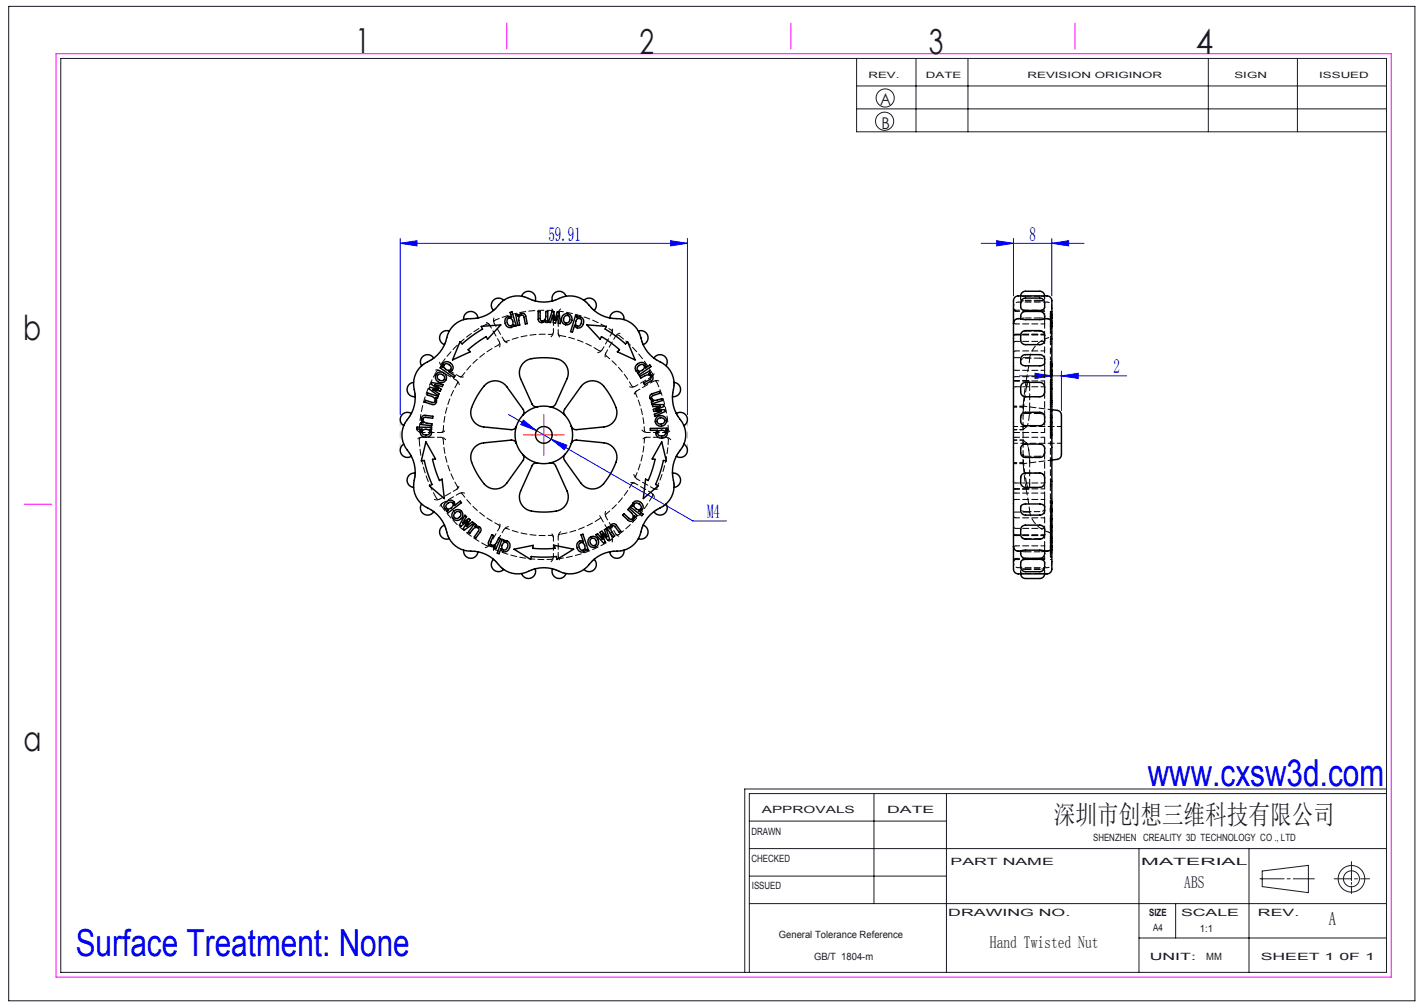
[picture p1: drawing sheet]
<svg xmlns="http://www.w3.org/2000/svg" width="297mm" height="210mm" viewBox="0 0 297 210" stroke-linecap="round" stroke-linejoin="round" font-family="sans-serif">
<g fill="none" stroke="#191924" stroke-width=".21">
<path d="M1.8 1.3h293.3v207.4h-293.3zM12.7 12.2h276.5v190.6h-276.5zM178.7 12.2v15.3h110.5M178.7 17.9h110.5M191.1 12.2v15.3M201.9 12.2v15.3M252 12.2v15.3M270.6 12.2v15.3M178.7 22.7h110.5M156.3 177h132.9M156.3 171.2h41.1M182.3 165.5v22.9"/>
<path d="M197.4 165.5v37.3M237.6 177v25.8M260.5 177v25.8M281.9 179.7v4M289.2 165.5h-132.9v37.3M289.2 164.5h-133.9v38.3M156.3 188.4h132.9M156.3 182.7h41.1M237.6 195.6h51.6M245.2 188.4v7.2M262.8 183.3h5M263.3 181.6l9.6-1.1v5.7l-9.6-1.3z"/>
<path d="M268.5 183.3h.6M269.7 183.3h4.4M278.3 183.3h3.6M281.9 184v.4M281.9 184.8v1.5M282.5 183.3h.6M283.8 183.3h1.9"/>
<circle cx="184.5" cy="25.3" r="1.89"/>
<circle cx="184.6" cy="20.4" r="1.89"/>
<circle cx="281.9" cy="183.3" r="1.67"/>
<circle cx="281.9" cy="183.3" r="2.77"/>
</g>
<path d="M11.7 11.2h278.5v192.6h-278.5zM105.7 4.8v5.4M165 4.8v5.4M224.2 4.8v5.4M5.1 105.1h5.7" fill="none" stroke="#f0f" stroke-width=".21"/>
<g fill="none" stroke="#00f" stroke-width=".21">
<path d="M83.5 50.7l3.5-.5v1.1zM83.5 49.7v36.8M83.5 50.7h59.9M139.9 50.2l3.5 .5-3.5 .6zM143.4 49.7v36.8M204.6 50.7h21.5M207.9 50.2l3.5 .5-3.5 .6zM211.4 49.7v12M219.4 50.7l3.5-.5v1.1zM219.4 49.7v12M212.6 78.4h22.4M215.9 77.8l3.5 .6-3.5 .5z"/>
<path d="M221.4 78.4l3.5-.6v1.1zM221.4 77.4v8.2M106.1 86.5l8.8 5.1M109.1 87.6l2.8 2.2-3.3-1.3zM114.9 91.6l3.3 1.3-.5 .9zM114.9 91.6l29.6 17h7"/>
</g>
<path d="M110.9 90.7h-1.7M113.4 88.2v-1.8M113.4 93.2v1.7M115.9 90.7h1.8" fill="none" stroke="#f00" stroke-width=".21" stroke-dasharray="30.5 1.3 1.3 1.3"/>
<path d="M110.9 90.7h5M113.4 88.2v5" fill="none" stroke="#f00" stroke-width=".21"/>
<path d="M83.5 93.9v-6.4M143.4 93.9v-6.4" fill="none" stroke="#c0c0c0" stroke-width=".21" stroke-dasharray="30.5 1.3 1.3 1.3" stroke-dashoffset="29.2"/>
<g fill="#00f">
<path d="M83.5 50.7l3.5-.5v1.1zM139.9 50.2l3.5 .5-3.5 .6z"/>
<path d="M109.1 87.6l-.5 .9 3.3 1.3zM114.9 91.6l2.8 2.2 .5-.9zM207.9 50.2l3.5 .5-3.5 .6zM219.4 50.7l3.5-.5v1.1zM215.9 77.8l3.5 .6-3.5 .5zM221.4 78.4l3.5-.6v1.1z"/>
</g>
<g fill="none" stroke="#000" stroke-width=".3">
<path d="M86.3 79.7a1.5 1.5 0 0 0-1.4 1.7 1.5 1.5 0 0 0 1.7 1.3M90.1 79.8l2.3 .4-.2 .4-1.5-.3 1.3 .9-.2 .4-1.5-.3 1.3 .8-.2 .4-1.9-1.4 .1-.3 1.8 .3-1.5-1zM90.5 74.7a1.5 1.5 0 0 0-2.1-.5 1.5 1.5 0 0 0-.5 2.1M91.4 78.1a.81 .81 0 0 1 1.1 .1 .81 .81 0 0 1 0 1.1 .81 .81 0 0 1-1-.1 .81 .81 0 0 1-.1-1.1zM92.4 75.8a1.16 1.16 0 0 1 1.7 0 1.16 1.16 0 0 1-.1 1.7h-.3l1.2 .9-.2 .3-2.9-2 .2-.3 .3 .2zM92.6 76.1a.87 .87 0 0 1 1.1 0 .87 .87 0 0 1 .3 .9 .87 .87 0 0 1-1 0 .87 .87 0 0 1-.4-.9zM93.7 69a1.5 1.5 0 0 0-1.9 .9 1.5 1.5 0 0 0 .9 2M94.5 68a5.5 5.5 0 0 1 4.5-1.6 7.6 7.6 0 0 0 5.4-3.3 5.3 5.3 0 0 1 6.6-.5 7.6 7.6 0 0 0 6.3-.6 5.3 5.3 0 0 1 6.1 2.3 7.6 7.6 0 0 0 6 2.2 5.3 5.3 0 0 1 4.5 4.7 7.6 7.6 0 0 0 4.4 4.6 5.3 5.3 0 0 1 2 6.3 7.6 7.6 0 0 0 2 6 5.3 5.3 0 0 1-.9 6.5 7.6 7.6 0 0 0-.8 6.2 5.3 5.3 0 0 1-3.7 5.5 7.6 7.6 0 0 0-3.4 5.3 5.3 5.3 0 0 1-5.7 3.4 7.6 7.6 0 0 0-5.4 3.2 5.3 5.3 0 0 1-6.5 .6 7.6 7.6 0 0 0-6.3 .6 5.3 5.3 0 0 1-6.2-2.3 7.6 7.6 0 0 0-5.9-2.2 5.3 5.3 0 0 1-4.5-4.8 7.6 7.6 0 0 0-4.4-4.5 5.3 5.3 0 0 1-2.1-6.3 7.6 7.6 0 0 0-1.9-6 5.3 5.3 0 0 1 .9-6.5 7.6 7.6 0 0 0 .8-6.2 5.3 5.3 0 0 1 3.6-5.5 7.6 7.6 0 0 0 3.5-5.3zM95.9 71.3l.5 .4 2-1.6 2.2-1.5-.2-.5 4-.4-2.7 3.1-.3-.6-1.9 1.3-1.9 1.4 .5 .5-3.7 1.7zM99.7 66.3a1.5 1.5 0 0 0-1.7-1.3 1.5 1.5 0 0 0-1.3 1.6M105.1 62.6a1.5 1.5 0 0 0-2.2 0 1.5 1.5 0 0 0 0 2.1M105.9 66.5a.64 .64 0 0 1 .7-.1 .64 .64 0 0 1 .4 .6v.5a.61 .61 0 0 1-.7 .5 .61 .61 0 0 1-.5-.7v-.6z"/>
<path d="M106.4 65.2l.4-.2 .9 2.9-.4 .2-.1-.3a.95 .95 0 0 1-1 .5 .95 .95 0 0 1-.8-.8 .95 .95 0 0 1 .1-1.2 .95 .95 0 0 1 1.2-.1zM107.6 65.6h.4v.4a.84 .84 0 0 1 .8-.7 .84 .84 0 0 1 .9 .6l.3 1.6-.4 .1-.3-1.5a.46 .46 0 0 0-.6-.4 .91 .91 0 0 0-.5 1.1l.2 1-.4 .1zM108.8 61.8a1.5 1.5 0 0 1 1.9-1 1.5 1.5 0 0 1 .9 2M112.2 65h.5v1.4a.46 .46 0 0 0 .4 .6 .91 .91 0 0 0 .7-1v-1h.4v2.2h-.4v-.4a.84 .84 0 0 1-.8 .5 .84 .84 0 0 1-.8-.7zM115.1 65h.4l.2 1.8 .5-1.7h.4l.3 2.4-.4-.1-.2-1.5-.4 1.5-.5-.1-.1-1.5-.5 1.5-.4-.1zM117.8 66a.73 .73 0 0 1 1 .1 .73 .73 0 0 1-.2 1.1 .73 .73 0 0 1-1-.2 .73 .73 0 0 1 .2-1zM118.1 61.8a1.5 1.5 0 0 0-2-1 1.5 1.5 0 0 0-.9 2M120 65.8l.4 .1-.1 .3a.95 .95 0 0 1 1.2 .1 .95 .95 0 0 1 .2 1.2 .95 .95 0 0 1-.8 .9 .95 .95 0 0 1-1.1-.6l-.4 1.5-.4-.1zM120.3 66.6a.61 .61 0 0 1 .8 0 .61 .61 0 0 1 .1 .8 .64 .64 0 0 1-.8 .6 .64 .64 0 0 1-.3-1zM121.8 62.6a1.5 1.5 0 0 1 2.1 0 1.5 1.5 0 0 1 0 2.1M122.4 67.7l4.1 .4-.3 .5 2.2 1.5 2.1 1.6 .4-.4 1.6 3.8-3.7-1.7 .4-.5-1.8-1.4-2-1.3-.2 .6zM127.2 66.3a1.5 1.5 0 0 1 1.6-1.3 1.5 1.5 0 0 1 1.3 1.6"/>
<path d="M132.7 76.1a1.07 1.07 0 0 1 1.1-.6 1.07 1.07 0 0 1 .9 .9v.3l.8-.6 .3 .4-2.5 1.7-.3-.3 .3-.2a.91 .91 0 0 1-.8-.6 .91 .91 0 0 1 .2-1zM133 76.4l.3-.2a.64 .64 0 0 1 1 0 .64 .64 0 0 1-.3 1l-.5 .2a.56 .56 0 0 1-.6-.3 .56 .56 0 0 1 .1-.7zM133.1 69a1.5 1.5 0 0 1 2 .9 1.5 1.5 0 0 1-1 2M133.5 78.5l1.9-1.1 .2 .3-.3 .2a.84 .84 0 0 1 .8 .6 .84 .84 0 0 1-.3 .9l-1.4 .8-.2-.3 1.3-.7a.46 .46 0 0 0 .3-.7 .91 .91 0 0 0-1.2-.2l-1 .5zM136.4 74.7a1.5 1.5 0 0 1 2.1-.5 1.5 1.5 0 0 1 .4 2.1M140.6 79.7a1.5 1.5 0 0 1 1.3 1.7 1.5 1.5 0 0 1-1.7 1.3M211.4 67.4v-4.3a1.12 1.12 0 0 1 1-1.4h6a1.26 1.26 0 0 1 1 1.7v4M211.4 67.4v46.5M212.9 66.4a1.13 1.13 0 0 0-1.5 1M212.9 61.7a1 1 0 0 1 1-1h3a1 1 0 0 1 1 1M213.2 74.3l.7-.3h3a1.26 1.26 0 0 1 1 .9 1.26 1.26 0 0 1-.5 1.3l-3.5 .1a.97 .97 0 0 1-1-1.3zM213.2 69.2l.7-.3h3a1.41 1.41 0 0 1 1 1.9v.1a.96 .96 0 0 1-1 1h-3a1.37 1.37 0 0 1-1-1.8l.1-.5z"/>
<path d="M213.2 65.2l.7-.3h3a1.11 1.11 0 0 1 .9 1.6l-.9 .1h-3.6a.58 .58 0 0 1-.4-.8zM213.2 62.5l.7-.3h3a1.4 1.4 0 0 1 1 1.9 .85 .85 0 0 1-1 .6h-3a1.14 1.14 0 0 1-1-1.5zM217.9 66.4a1.13 1.13 0 0 1 1.5 1M219.4 67.4v46.5M219.4 76.1v.2M219.4 78h.1M219.4 75.8h.1M219.4 77.3h.1M219.4 68h.1M219.4 66.3h.1M219.4 65.7h.1M219.4 66.4h.1"/>
<path d="M219.4 77.4h.1M219.4 76h.1M219.4 78.2h.1M219.4 67.3v.1M84.2 92.6a1.5 1.5 0 0 0-.5 2.1 1.5 1.5 0 0 0 2.1 .5M85.8 86.2a1.5 1.5 0 0 0-2.1 .5 1.5 1.5 0 0 0 .5 2.1M86.6 98.7a1.5 1.5 0 0 0-1.7 1.3 1.5 1.5 0 0 0 1.4 1.6M87 89.1h3v.4h-.3a.95 .95 0 0 1 .2 1.2 .95 .95 0 0 1-1.1 .5 .95 .95 0 0 1-1-.5 .95 .95 0 0 1 .2-1.2h-1zM88.2 86.7l.5-.1 1.6 .2-.1 .4-1.4-.2a.46 .46 0 0 0-.6 .4 .91 .91 0 0 0 .9 .9l1 .1-.1 .4-2.2-.3v-.4l.5 .1a.94 .94 0 0 1-.1-1.5zM88.3 89.7a.86 .86 0 0 1 1.4 .4 .87 .87 0 0 1-.9 .6 .87 .87 0 0 1-.8-.6zM88.8 92.1l2 3.6-.6 .1 .6 2.2 .9 2.2 .5-.3 .5 4.1-3.1-2.7 .5-.3-.9-2.4-.7-2.6-.6 .1zM89.2 82l2.2 .7-.2 .4-.4-.2a.84 .84 0 0 1 .2 1 .84 .84 0 0 1-.9 .5l-1.5-.5 .1-.4 1.4 .4a.46 .46 0 0 0 .6-.2 .91 .91 0 0 0-.6-1l-1-.4z"/>
<path d="M90.3 81.2v.1M107.7 88.9a6 6 0 0 0 0 3.6M107.7 92.5l.5 1.2 .8 1.1M107.7 92.5a1 1 0 0 0-1.1-.7l-5.7 .6a3.1 3.1 0 0 0-2.3 4.6 13.1 13.1 0 0 0 3 4.5 3.1 3.1 0 0 0 4.5-1.3l3-4.2a1 1 0 0 0-.1-1.2M109 86.6l-.8 1.1-.5 1.2M109 86.6a1 1 0 0 0 .1-1.2l-3.4-4.7a3.1 3.1 0 0 0-5.1 .3 13.1 13.1 0 0 0-2.4 4.9 3.1 3.1 0 0 0 3.4 3.2l5 .5a1 1 0 0 0 1.1-.7M109 94.8a6 6 0 0 0 3.1 1.7M112.1 84.8a6 6 0 0 0-3.1 1.8M114.7 84.8l-1.3-.1-1.3 .1M114.7 84.8a6 6 0 0 1 3.1 1.8M114.7 84.8a1 1 0 0 0 1.2-.5l2.4-5.3a3.1 3.1 0 0 0-2.9-4.3 13.1 13.1 0 0 0-5.4 .4 3.1 3.1 0 0 0-1.1 4.5l2.1 4.7a1 1 0 0 0 1.1 .5M114.7 96.5l-1.3 .2-1.3-.2"/>
<path d="M114.7 96.5a1 1 0 0 1 1.2 .6l1 2.3a12.5 12.5 0 0 1 1.6 4 3.1 3.1 0 0 1-3.1 3.3 12.7 12.7 0 0 1-5.5-.4 3 3 0 0 1-1.3-3.9l2.4-5.3a1 1 0 0 1 1.1-.6M117.8 86.6l.8 1.1 .6 1.2M117.8 86.6a1 1 0 0 1 0-1.2l1.4-2.1a12.5 12.5 0 0 1 2.7-3.4 3.1 3.1 0 0 1 4.4 1.1 12.7 12.7 0 0 1 2.4 5 3 3 0 0 1-2.7 3l-5.8 .6a1 1 0 0 1-1-.7M117.8 94.8a6 6 0 0 1-3.1 1.7M119.2 88.9a6 6 0 0 1 0 3.6M119.2 92.5l-.6 1.2-.8 1.1M119.2 92.5a1 1 0 0 1 1-.7l2.6 .2a12.5 12.5 0 0 1 4.2 .6 3.1 3.1 0 0 1 1.2 4.4 12.7 12.7 0 0 1-3.1 4.5 3 3 0 0 1-4-.8l-3.3-4.7a1 1 0 0 1 0-1.2M135.6 89.3h3.5v.4h-.3a.95 .95 0 0 1 .3 1.2 .95 .95 0 0 1-1.1 .5 .95 .95 0 0 1-1.1-.5 .95 .95 0 0 1 .3-1.2l-1.6 .1zM135.8 82.2l1.7-.6 .2 .4-1.4 .5a.46 .46 0 0 0-.4 .6 .91 .91 0 0 0 1.1 .4l1-.4 .2 .4-2.2 .7-.1-.4 .4-.1a.88 .88 0 0 1-.5-1.5zM136 84.4h2.4l.1 .4-1.6 .7 1.8-.1v.4l-2.1 1-.1-.4 1.4-.6h-1.5l-.1-.4 1.4-.6h-1.6zM137.2 87.4a.76 .76 0 0 1 1-.3 .76 .76 0 0 1 .3 1.1 .76 .76 0 0 1-1 .2 .76 .76 0 0 1-.3-1zM137.4 89.9a.77 .77 0 0 1 1-.2 .77 .77 0 0 1 .3 1 .92 .92 0 0 1-1.5-.4z"/>
<path d="M138 92.1l1 4-.6-.1-.7 2.6-1 2.4 .6 .3-3.1 2.7 .4-4.1 .6 .3 .8-2.2 .6-2.2-.6-.1zM140.2 98.7a1.5 1.5 0 0 1 1.7 1.3 1.5 1.5 0 0 1-1.3 1.6M141.1 86.2a1.5 1.5 0 0 1 2 .5 1.5 1.5 0 0 1-.5 2.1M142.6 92.6a1.5 1.5 0 0 1 .5 2.1 1.5 1.5 0 0 1-2 .5M213.1 93l.8-.4h3a1.37 1.37 0 0 1 1 1.8 1 1 0 0 1-1 1h-3a1.41 1.41 0 0 1-1-1.9zM213.1 80.1l.8-.4h3a1.44 1.44 0 0 1 1 1.8 1.04 1.04 0 0 1-1 1.2h-3a1.42 1.42 0 0 1-1-1.9zM213.2 86.3l.7-.3h3a1.41 1.41 0 0 1 1 1.9 .96 .96 0 0 1-1 .9h-3a1.37 1.37 0 0 1-1-1.8zM213.2 98.9l.7-.3h3a1.42 1.42 0 0 1 1 2 1 1 0 0 1-1 1h-3a1.44 1.44 0 0 1-1-1.7l.1-.6zM219.4 85.4l1.1 .2a1.31 1.31 0 0 1 .9 1.7v7.4a1 1 0 0 1-.9 1.1l-1.1 .1M219.4 87h.1M219.4 90.7h.1M219.4 84h.1"/>
<path d="M219.4 83.5h.1M87.9 105.1a1.5 1.5 0 0 0 .5 2.1 1.5 1.5 0 0 0 2.1-.5M92.7 109.5a1.5 1.5 0 0 0-.9 1.9 1.5 1.5 0 0 0 1.9 .9M92.8 104.9a1.08 1.08 0 0 1 1.1-.6 1.08 1.08 0 0 1 .9 .8v.3l1.2-.9 .2 .3-2.7 2.1-.3-.3 .3-.2a.91 .91 0 0 1-.9-.6 .91 .91 0 0 1 .2-.9zM93.2 105.2a.68 .68 0 0 1 .8-.5 .68 .68 0 0 1 .5 .7 .77 .77 0 0 1-.7 .7 .77 .77 0 0 1-.8-.6zM94.9 106.9a.7 .7 0 0 1 1.2 .1 .7 .7 0 0 1-.5 1 .66 .66 0 0 1-.9-.2 .66 .66 0 0 1 .2-.9zM96.7 114.7a1.5 1.5 0 0 0 1.3 1.7 1.5 1.5 0 0 0 1.7-1.3M97 107.4l.3 .3-.8 1.3 1.2-.9 .4 .3-.8 1.4 1.2-1 .3 .3-1.9 1.4-.3-.3 .9-1.5-1.4 1.1-.3-.3zM97.3 109.8h.1M99 109.2l.3 .2-.2 .4a.84 .84 0 0 1 .9 .1 .84 .84 0 0 1 .2 1l-1 1.3-.3-.2 .9-1.2a.46 .46 0 0 0-.1-.7 .91 .91 0 0 0-1.1 .3l-.6 .9-.4-.3zM102.6 111.5l.4 .2-.7 1.3a.46 .46 0 0 0 .2 .7 .91 .91 0 0 0 1.1-.6l.4-.9 .4 .1-1 2.1-.3-.2 .1-.3a.84 .84 0 0 1-1 0 .84 .84 0 0 1-.3-.9zM102.9 116.6a1.5 1.5 0 0 0 0 2.2 1.5 1.5 0 0 0 2.2 0"/>
<path d="M104.7 112.5l.4 .1-.1 .3a.95 .95 0 0 1 1.2 .1 .95 .95 0 0 1 .1 1.2 .95 .95 0 0 1-.8 .9 .95 .95 0 0 1-1.1-.6l-.3 1-.4-.1zM105 113.3a.61 .61 0 0 1 .8-.1 .61 .61 0 0 1 .1 .9 .64 .64 0 0 1-.9 .6 .64 .64 0 0 1-.3-1zM107.2 114.5l4-.8-.1 .6 2.3 .2 2.4-.2-.2-.6 4 .8-3.4 2.2-.1-.6-2.7 .1-2.6-.1-.1 .6zM111.6 118.6a1.5 1.5 0 0 1-.9 2 1.5 1.5 0 0 1-1.9-1M115.2 118.6a1.5 1.5 0 0 0 .9 2 1.5 1.5 0 0 0 2-1M120.9 113.3a.83 .83 0 0 1 1 .3 .83 .83 0 0 1-.1 1l-.1 .1a.9 .9 0 0 1-.9-.4 .9 .9 0 0 1 .1-1zM121.2 111.5l.4-.1 1.1 3.3-.4 .1-.1-.3a.95 .95 0 0 1-1 .7 .95 .95 0 0 1-.8-.9 .95 .95 0 0 1 .1-1.2 .95 .95 0 0 1 1.2-.1zM123.2 112.5a.76 .76 0 0 1 1.1 .2 .76 .76 0 0 1-.5 1.1 .93 .93 0 0 1-.6-1.3zM123.9 116.6a1.5 1.5 0 0 1 0 2.2 1.5 1.5 0 0 1-2.1 0M124.3 111.5l.3-.2 1 1.2-.4-1.5 .3-.2 1.1 1.1-.5-1.4 .3-.2 .8 2.2-.4 .2-1.2-1.3 .6 1.7-.3 .2zM125.7 112.5h-.1M126.5 110.1l.4-.2 .2 .4a.84 .84 0 0 1 .5-.9 .84 .84 0 0 1 1 .1l.9 1.3-.3 .3-.9-1.2a.46 .46 0 0 0-.7-.2 .91 .91 0 0 0 0 1.2l.6 .9-.3 .2z"/>
<path d="M130.1 114.7a1.5 1.5 0 0 1-1.3 1.7 1.5 1.5 0 0 1-1.6-1.3M131.2 106l1.7 1.5-.3 .3-.3-.3a.84 .84 0 0 1-.3 1 .84 .84 0 0 1-1 0l-1.1-1.1 .2-.3 1.1 1a.46 .46 0 0 0 .7 .1 .91 .91 0 0 0-.2-1.2l-.8-.7zM132.1 104.8a1.16 1.16 0 0 1 1.7 0 1.16 1.16 0 0 1-.2 1.7l-.3 .1 .8 .6-.2 .4-2.5-1.9 .3-.3 .2 .2zM132.3 105.1a.87 .87 0 0 1 1 0 .87 .87 0 0 1 .3 1 .87 .87 0 0 1-1 0 .87 .87 0 0 1-.3-1zM134.1 109.5a1.5 1.5 0 0 1 1 1.9 1.5 1.5 0 0 1-2 .9M138.9 105.1a1.5 1.5 0 0 1-.4 2.1 1.5 1.5 0 0 1-2.1-.5M211.4 113.9a1.12 1.12 0 0 0 1.5 1M211.4 113.9v4.4a1.12 1.12 0 0 0 1 1.4h6a1.26 1.26 0 0 0 1-1.7v-4.1M212.9 114.9v.5a1 1 0 0 0 1 1h3a1.16 1.16 0 0 0 1-1.5M212.9 114.9l1-.2h3l1 .2M212.9 119.7a1 1 0 0 0 1 .9h3a1 1 0 0 0 1-.9M213.1 105.3l.8-.2h3a.97 .97 0 0 1 1 1.3 1 1 0 0 1-1 1h-3a1.34 1.34 0 0 1-.8-2.1z"/>
<path d="M213.1 109.9l.8-.4h3a1.37 1.37 0 0 1 1 1.7v.2a1 1 0 0 1-1 1h-3a1.41 1.41 0 0 1-1-1.9zM213.1 116.9l.8-.3h3a1.14 1.14 0 0 1 1 1.6 1 1 0 0 1-1 1h-3a1.4 1.4 0 0 1-1-1.9zM219.4 113.9a1.12 1.12 0 0 1-1.5 1M219.4 106.1h.1M219.4 104.7h.1M219.4 108.1h.1M219.4 106.6h.1M219.4 110h.1M219.4 113.1h.1M219.4 114.7h.1M219.4 114.8h.1M219.4 113.8h.1"/>
<path d="M219.4 112.2h.1M219.4 109.6h.1M219.4 108.3h.1M219.4 104.9h.1M219.4 106.3h.1"/>
<circle cx="91.9" cy="78.7" r="1.16"/>
<circle cx="118.2" cy="66.5" r="1.16"/>
<circle cx="113.4" cy="90.7" r="1.75"/>
<circle cx="137.9" cy="87.8" r="1.16"/>
<circle cx="95.4" cy="107.4" r="1.16"/>
<circle cx="123.8" cy="113" r="1.16"/>
</g>
<g fill="none" stroke="#000" stroke-width=".21" stroke-dasharray="1.3 .6" stroke-dashoffset=".7">
<path d="M105.7 71.2a21 21 0 0 1 9.2-1.5M117 64.9a26 26 0 0 1 10.4 3.9M212.9 63.3a.82 .82 0 0 1 1-.7M216.9 62.6a.89 .89 0 0 1 1 .7M219.1 71.3v3.8M219.1 67.5v-1.5M219.4 69.5a1 1 0 0 1-.8 .9M212.9 87.1a.94 .94 0 0 1 1-.9M213.9 95.2a.96 .96 0 0 1-1-.9M214.1 80.7l.5-1.3M216.9 86.2a.96 .96 0 0 1 1 .9M217.9 94.3a.94 .94 0 0 1-1 .9"/>
<path d="M114.9 111.6a21 21 0 0 1-9.2-1.4M127.4 112.6a26 26 0 0 1-10.4 3.8M213.9 118.8a.89 .89 0 0 1-1-.7M217.9 118.1a.82 .82 0 0 1-1 .7M218.6 111a1 1 0 0 1 .8 .9M219.1 106.1v-1.5"/>
</g>
<g fill="none" stroke="#000" stroke-width=".21" stroke-dasharray="1.3 .6" stroke-dashoffset=".5">
<path d="M87.9 76.3l.8-.6M89.6 75.2l.9-.5M91.6 77.2h-1M91.7 75.5l.5 .9M91.7 77.3l3.5 2M92.3 76.5l3.5 2M92.7 71.9l.4-1M95.9 78.6h1M96.7 66.6l1-.1M98.7 66.4l1-.1M102.1 67.7l-.9-.5M102.1 67.8l2 3.5"/>
<path d="M102.9 64.7l.7-.6M103 66.3v1M103.1 67.4l2 3.5M104.2 72.4v-1M105.2 71.1l.8 .5M108.8 61.8l1 .2M110.7 62.4l.9 .4M114.9 70.2l.5-.8M115.2 62.8l1-.4M115.4 65.2v4M115.4 65.1l-.5-.9M116.4 65.4v4.1"/>
<path d="M116.4 69.6l.5 .9M116.9 64.4l-.5 .9M121.8 62.6l.8 .7M123.2 64.1l.7 .6M124.7 73.5l.8-.5M126.3 73.7v1M127.2 66.3l1 .1M127.6 69.5l-2 3.4M127.7 69.3v-1M128.4 70.1l-2 3.5M129.3 69.5l-.8 .5M133.1 69l.4 1"/>
<path d="M133.8 70.9l.3 1M135.9 78.6l-3.5 2M136 78.5l.5-.8M136.3 79.5l-3.5 2M136.4 74.7l.8 .5M137.4 79.4h-1M140.6 79.7l-.1 1M211.9 78.6h6M211.9 71.2h6M211.9 69.7h6M211.9 73.2h6M212.4 63h6"/>
<path d="M212.9 66.4l1-.1M213.9 61.8l-.9 .1-.1 .1M216.9 66.3l1 .1M217.9 75v-4.1M217.9 62l-.2-.1-.8-.1M217.9 77.2h-6M217.9 67.5h-6M217.9 64.7h-6M217.9 69.7h-6M217.9 64.9h-6M217.9 69.9h-6M217.9 79.4h-6"/>
<path d="M218.6 70.4a5.4 5.4 0 0 0-3.8 4.1M219.1 66.2v-1M84.2 88.8l.5-.9M85.3 87.1l.5-.9M85.8 95.2l-.5-.9M86.5 99.7l.1-1M86.6 82.7l-.1-1M86.9 89.7l.9 .5M87.8 91.2l-.9 .5M87.9 91.2h4M87.9 90.2h4M92.1 90.2l.8-.5"/>
<path d="M92.9 91.7l-.8-.5M95.8 80.2l-.5-.8M131.3 80.7h1M132.2 98.9l.5 .9M132.6 82.2a21 21 0 0 1 1.8 7.5M132.7 81.6l-.5 .9M133.9 89.7l.9 .5M134.4 91.7a21 21 0 0 1-1.8 7.5M134.8 91.2l-.9 .5M138.9 90.2h-4M138.9 91.2h-4M139 90.2l.9-.5"/>
<path d="M139.9 91.7l-.9-.5M140.2 98.7l.1 1M140.3 81.7l-.1 1M141.1 86.2l.5 .9M141.6 94.3l-.5 .9M142.6 92.6l-.4 .9M211.9 90.2h6M211.9 80.7h6M213.4 96.7l6-.8M214.1 89a8.5 8.5 0 0 0 .7-4M214.8 96.4l-.1-1.5a5.5 5.5 0 0 0-.6-2.5M217.9 91.2h-6"/>
<path d="M219.1 91.2v-1M219.1 88.2v-.9M219.4 85.4l-6-.7M86.3 101.6v-1M90.5 106.7l-.9-.5M90.6 104.2h1M91.7 104.1l3.5-2M92.2 105l-.5 .8M92.3 104.9l3.5-2M93.1 110.5l-.4-1M93.7 112.3l-.4-.9M95.3 102l.5-.8"/>
<path d="M96.9 102.8h-1M99.7 115.1l-1-.2M101.2 114.2l.9-.5M102.1 113.6l2-3.5M103 114.1v1M103.1 113.9l2-3.5M103.6 117.3l-.7-.7M104.2 110v-1M105.1 118.8l-.8-.7M106 109.8l-.8 .5M111.6 118.6l-.9 .3M114.9 117.1l.5-.8"/>
<path d="M115.4 116.1v-4M115.4 112l-.5-.9M116.2 118.9l-1-.3M116.4 116v-4.1M116.4 116.1l.5 .9M116.9 110.9l-.5 .9M118.1 119.6l-1-.3M123.9 116.6l-.7 .7M126.3 106.7v1M127.7 113v-1M128.2 114.9l-1 .2M128.4 111.3l-2-3.5"/>
<path d="M128.5 111.4l.8 .5M130.1 114.7l-.9 .2M132.3 100.7h-1M134.1 109.5l-.3 1M135.9 102.8l-3.5-2M136.3 101.9l-3.5-2M136.4 101.9h1M136.5 103.7l-.5-.8M137.2 106.2l-.8 .5M138.9 105.1l-.8 .6M140.5 100.6l.1 1M211.9 108h6"/>
<path d="M211.9 104.2h6M211.9 113.8h6M211.9 116.7h6M211.9 111.7h6M211.9 116.5h6M211.9 111.5h6M211.9 101.9h6M212.9 119.3l.2 .2 .8 .1M213.9 115.1l-1-.2M214.8 106.9a5.4 5.4 0 0 0 3.8 4M216.9 119.6l.8-.1 .2-.2M217.9 110.4v-4"/>
<path d="M217.9 114.9l-1 .2M217.9 102.8h-6M217.9 110.2h-6M217.9 111.6h-6M217.9 100.7h-6M218.4 118.4h-6M219.1 109.5v-.9M219.1 113.9v-.9M219.1 115.4v-1"/>
</g>
<g fill="none" stroke="#000" stroke-width=".21" stroke-dasharray="1.3 .6" stroke-dashoffset=".1">
<path d="M92.1 75.8a26 26 0 0 1 9.4-8.2M116.8 70a21 21 0 0 1 8.1 3.1M129.1 70a26 26 0 0 1 7 7.9M213.9 74.7h3M213.9 69h3M213.9 66.3h3M213.9 62.6h3M213.9 62.8h3M216.9 61.8h-3M213.9 86.2h3M213.9 98.7h3M216.9 95.2h-3"/>
<path d="M216.9 82.7h-3M219.1 96.1v4.9M101.5 113.8a26 26 0 0 1-9.4-8.2M136.1 103.5a26 26 0 0 1-7 7.9M213.9 119.6h3M216.9 106.7h-3M216.9 112.3h-3M216.9 115.1h-3M216.9 118.8h-3M216.9 118.6h-3"/>
</g>
<g fill="none" stroke="#000" stroke-width=".21" stroke-dasharray="1.3 .6" stroke-dashoffset=".4">
<path d="M91 77.5l.3-.3 .4 .1M92.3 76.5a.5 .5 0 0 1-.2-.7M95.2 79.3l.2 .3v.4M96.4 78.3l-.3 .2h-.3M96.4 78.3a21 21 0 0 1 7.5-6.3M101.5 67.6h.3l.3 .2M103.1 67.4a.5 .5 0 0 1 .2-.7M103.3 66.7a26 26 0 0 1 11.7-2M104.1 71.3l.1 .4-.3 .3M105.7 71.2h-.3l-.3-.3M115 64.7l.3 .2 .1 .3M115.4 69.2a.5 .5 0 0 1-.5 .5"/>
<path d="M116.4 65.4a.5 .5 0 0 1 .6-.5M116.8 70l-.3-.2-.1-.3M125.6 72.9l-.3 .3-.4-.1M126.5 74.2a21 21 0 0 1 5.2 6.2M126.5 74.2l-.2-.2 .1-.4M127.4 68.8l.3 .3-.1 .4M128.4 70.1a.5 .5 0 0 1 .7-.1M136.1 77.9v.4l-.2 .3M136.3 79.5a.5 .5 0 0 1 .7 .2M211.4 64.2l.2 .4 .3 .1M211.9 69.7l-.3 .2-.2 .3M211.9 64.9l-.3-.1-.2-.4"/>
<path d="M211.9 64.7l-.4-.2-.1-.3M211.9 69.7l-.4 .1-.1 .4M214.1 79l.7-4.2M217.9 76.5v-.7M217.9 76.5v.7M217.9 69.9v-2.3M217.9 67.4v-.7M219.1 77.5v-.8M87.4 91.7l.2-.4 .3-.1M87.9 90.2l-.3-.2-.2-.3M91.9 91.2l.4 .1 .1 .4M92.4 89.7l-.1 .4-.4 .1"/>
<path d="M132.4 80.6h-.4l-.3-.2M132.6 82.2v-.4l.2-.3M132.8 99.9l-.2-.3v-.4M134.4 91.7l.2-.4 .3-.1M134.9 90.2l-.3-.1-.2-.4M138.9 91.2l.4 .1 .1 .4M139.4 89.7l-.1 .3-.4 .2M211.4 92.4h10M213.4 94.8v-2.3M213.4 88.9v-2.3M213.4 89.6l.7-.6M214.1 92.4l-.7-.6"/>
<path d="M219.1 82v-.9M219.1 83.4v-.7M221.4 88.9h-10M91.7 104.1h-.4l-.3-.2M92.1 105.6a.5 .5 0 0 1 .2-.7M95.4 101.4v.4l-.2 .3M95.8 102.9l.3-.1 .3 .2M102.1 113.6l-.3 .2h-.3M103.3 114.6a.5 .5 0 0 1-.2-.7M103.9 109.4a21 21 0 0 1-7.5-6.4M103.9 109.4l.3 .3-.1 .4M105.1 110.4l.3-.2h.3"/>
<path d="M114.9 111.6a.5 .5 0 0 1 .5 .5M115 116.6a26 26 0 0 1-11.7-2M115.4 116.1l-.1 .4-.3 .1M116.4 111.9l.1-.3 .3-.2M117 116.4a.5 .5 0 0 1-.6-.4M126.4 107.8l-.1-.4 .2-.3M127.6 111.9l.1 .4-.3 .3M129.1 111.4a.5 .5 0 0 1-.7-.1M131.7 101l.3-.3 .4 .1M131.7 101a21 21 0 0 1-5.2 6.1M135.9 102.8l.2 .3v.4M137 101.7a.5 .5 0 0 1-.7 .2"/>
<path d="M211.4 111.1l.2 .4 .3 .1M211.4 117l.2-.4 .3-.2M211.4 107.6l.1 .2 .4 .2M211.4 117.2l.1-.4 .4-.1M211.4 111.2l.1 .3 .4 .2M211.9 116.6l-.3 .2-.2 .3M214.8 106.6l-.7-4.2M217.9 105.6v-.7M217.9 104.9v-.7M217.9 113.8v-2.4M217.9 114.6v-.7M219.1 113v-.8"/>
</g>
<path d="M137 79.7a26 26 0 0 1 2.4 10M139.4 91.7a26 26 0 0 1-2.4 10M213.4 96l.7 4.7M214.1 80.7l-.7 4.7" fill="none" stroke="#000" stroke-width=".21" stroke-dasharray="1.3 .6" stroke-dashoffset=".2"/>
<g fill="none" stroke="#000" stroke-width=".21" stroke-dasharray="1.3 .6" stroke-dashoffset=".3">
<path d="M211.4 73.5l.2-.2 .3-.1M211.4 71.6l.2-.3 .3-.1M211.9 67.5h-.3l-.2-.3M211.9 69.9l-.3-.1-.2-.3M219.1 68.6v2.7M92.4 89.7a21 21 0 0 1 3-9.7M213.4 88.9v.7M213.4 91.8v.7M214.8 80.5l-.2-1.1-.2 .3-.3 1M214.8 80.5v4.5M214.8 96.4v4.5M219.1 87.3v-.7"/>
<path d="M219.1 80.8v-.7M95.4 101.4a21 21 0 0 1-3-9.7M127.6 111.9l-2.3-3.9M211.4 114.2l.2-.3 .3-.1M211.4 111.9l.2-.3 .3-.1M211.9 110.2l-.3-.1-.2-.3M214.1 100.7l.4 1.3 .2-.3 .1-.8M219.1 101.3v2.7M219.1 112v-.7"/>
</g>
<path d="M214.8 74.6h-3.4M87.4 89.7a26 26 0 0 1 3.6-12.2M213.4 84.3l.7-5.3M217.9 99.6v-5.2M217.9 87v-5.3M91 103.9a26 26 0 0 1-3.6-12.2M211.4 106.8h3.4M214.1 102.4l-.7-5.3" fill="none" stroke="#000" stroke-width=".21" stroke-dasharray="1.3 .6" stroke-dashoffset="-.1"/>
<path d="M125.3 108a21 21 0 0 1-8.5 3.4" fill="none" stroke="#000" stroke-width=".21" stroke-dasharray="1.3 .6" stroke-dashoffset="-.2"/>
<g fill="none" stroke="#000" stroke-width=".21" stroke-dasharray="1.3 .6">
<path d="M211.4 78.7l.5-.1M211.9 69.7h.1M211.9 64.9h.1M211.9 79.4l-.5-.1M211.9 77.2l-.5-.1M212.4 66.4h.5M212.9 62v.2M212.9 62v-.3M212.9 62.2v.2M212.9 61.7h.1M214.6 79.4h-3.2M214.8 74.6v.2"/>
<path d="M214.8 74.5v.1M217.9 69.9v.1M217.9 77.5v-.3M217.9 75.8v-.1M217.9 67.6v-.1M217.9 67.4v.1M217.9 66.7v-.2M217.9 62v.2M217.9 61.7v.3M217.9 62.2v.2M217.9 66.4h.5M217.9 61.7h.1"/>
<path d="M219 79.8h.4M219 77.3h.4M219 68h.4M219 67.8h.4M219 68.4h.4M219 77.4h.4M219.1 79.8h.3M219.1 77.7h.3M219.1 78.1v-.5M219.1 78.1h.3M219.1 79.3h.3M219.1 78.3h.3"/>
<path d="M219.1 79.8v-.1M219.1 79.7h.3M219.1 79.1h.3M219.1 76.7h.3M219.1 76.7v-.3M219.1 76.6h.3M219.1 76.4h.3M219.1 76.3v-.5M219.1 75.7h.3M219.1 75.8h.3M219.1 75.8v-.4M219.1 77h.3"/>
<path d="M219.1 76.1h.3M219.1 78.4h.3M219.1 77.5h.3M219.1 77.2h.3M219.1 73.4h.3M219.1 75.1h.3M219.1 78.7h.3M219.1 71.7h.3M219.1 71.3h.3M219.1 72.9h.3M219.1 70.2h.3M219.1 67.7v.4"/>
<path d="M219.1 68.1h.3M219.1 68.6h.3M219.1 68.1v.5M219.1 70.8h.3M219.1 67.7h.3M219.1 68.3h.3M219.1 67.5h.3M219.1 67.7v-.2M219.1 67.3h.3M219.1 66.3h.3M219.1 67.9h.3M219.1 66.2h.3"/>
<path d="M219.1 66h.3M219.1 67h.3M219.1 65.2v-.2M219.1 65.2h.3M219.1 67.8h.3M219.1 65h.3M219.1 65.6h.3M219.1 66.8h.3M219.1 65.7h.3M219.1 66.1h.3M219.1 65.3h.3M219.1 67.6h.3"/>
<path d="M219.1 65h.1M219.1 66.4h.3M219.1 67.2h.3M219.1 65.8h.3M219.1 65.9h.3M219.1 67.4h.3M219.1 65.1h.3M219.1 65.4h.3M219.1 66.7h.3M219.1 69.2h.3M219.1 69.3h.3M219.1 68h.3"/>
<path d="M219.1 68.4h.3M219.1 77.3h.3M219.1 76.2h.3M219.1 76h.3M219.1 77.9h.3M219.1 76.5h.3M219.1 78.2h.3M219.1 78.5h.3M219.1 78.8h.3M219.1 79.9h.3M219.1 77.4h.3M219.1 79.2h.3"/>
<path d="M219.1 79.4h.3M219.4 78h-.4M219.4 75.8h-.4M219.4 66.3h-.4M219.4 65.7h-.4M219.4 65.8h-.3M219.4 66.4h-.4M219.4 75.6h-.3M219.4 76h-.4M219.4 78.2h-.4M219.4 77.6h-.4M219.4 75.4h-.4"/>
<path d="M219.4 66h-.4M219.4 65.3h-.4M219.4 65.4h-.4M211.4 90.2h.5M211.4 80.8l.5-.1M211.9 91.2h-.5M212.9 99.7l.1-.6M213.4 84.8v-.1M213.4 96.7v-.2M213.4 84.9v-.6M213.4 95.1v-.3M213.4 84.9v-.1"/>
<path d="M213.4 89.6h.1M213.4 84.3v.1M213.4 91.8h.1M213.4 97.1v-.6M213.4 96h.1M213.7 98.7h.2M213.9 82.7l-.6-.2M214.8 96v.4M216.9 98.7l.6 .2M217 82.7h-.1M217.9 81.7l-.2 .5M217.9 90.2v-.5"/>
<path d="M217.9 91.7v-.5M217.9 80.7v-3.2M219 91.2h.4M219 90.7h.4M219 84h.4M219 84.4h.4M219 83.5h.4M219 88.4h.4M219.1 89.5h.3M219.1 89.5v-.4M219.1 89.5h.1M219.1 89.1h.3"/>
<path d="M219.1 90.2v-.7M219.1 90.2h.3M219.1 88.5h.3M219.1 88.8v-.3M219.1 88.5v-.4M219.1 88.2h.3M219.1 88.1h.3M219.1 96.1h.3M219.1 96h.3M219.1 87.3h.3M219.1 90.7h.3M219.1 90.1h.3"/>
<path d="M219.1 88.3h.3M219.1 87.4h.3M219.1 87h.3M219.1 83.9v-.4M219.1 83.9h.3M219.1 84.4v-.5M219.1 86.8h.3M219.1 83.5h.3M219.1 95.7h.3M219.1 92.1h.3M219.1 91.2h.3M219.1 88.4h.3"/>
<path d="M219.1 82.3v-.3M219.1 82.3h.3M219.1 82.7v-.4M219.1 82.7h.3M219.1 82h.3M219.1 81.1h.3M219.1 81.1v-.3M219.1 81.2h.3M219.1 80.8h.3M219.1 80.1h.3M219.1 80.1v-.3M219.1 88.8h.3"/>
<path d="M219.1 80.2h.3M219.1 83.7h.3M219.1 84v-.1M219.1 95.8h.3M219.1 87.2h.3M219.1 81.3h.3M219.1 82.1h.3M219.1 80.3h.3M219.1 82.9h.3M219.1 83.1h.3M219.1 82.5h.3M219.1 81.6h.3"/>
<path d="M219.1 99.9h.3M219.1 80.6h.3M219.1 83h.3M219.1 89.3h.3M219.1 89.7h.3M219.1 89.8h.3M219.1 83.8h.3M219.1 84.2h.3M219.1 84.8v-.4M219.1 84.4h.3M219.1 84.7h.3M219.1 84.8h.3"/>
<path d="M219.1 85.4v-.6M219.1 85.4h.3M219.1 85.8v-.4M219.1 85.8h.3M219.1 86.6v-.2M219.1 86.4h.3M219.1 86.4v-.6M219.1 88.9h.3M219.1 88.9v-.1M219.1 88.1v-.2M219.1 87.9h.3M219.1 90.4v-.1"/>
<path d="M219.1 91.4h.3M219.1 90.4h.3M219.1 91.4v-.1M219.1 85.5h.3M219.1 87.1h.3M219.1 90.9h.3M219.1 90.3h.3M219.1 87.6h.3M219.1 86.7h.3M219.1 87.7h.3M219.4 88v-.1M219.4 87h-.4"/>
<path d="M219.4 86.7h-.3M219.4 86.6h-.4M219.4 87.1h-.4M125.1 107.6l.2 .4M211.4 102h3.2M211.4 104.3l.5-.1M211.4 102l.5-.1M211.9 111.6h.1M211.9 116.5v-.1M211.9 102.8l-.5-.1M211.9 100.7l-.5-.1M212.9 119.3v-.2"/>
<path d="M212.9 119.6v-.3M212.9 119.1v-.2M212.9 114.9h-.5M212.9 119.6v.1M212.9 111.5v-.1M214.6 102h.1M214.8 106.6v.2M214.8 100.9v.3M214.8 106.8v.1M217.9 119.7v-.1M217.9 103.9v-3.3M217.9 104.2v-.3"/>
<path d="M217.9 105.7v-.1M217.9 113.8h.1M217.9 113.9v-.1M217.9 114.9v-.3M217.9 119.3v-.2M217.9 119.3v.3M217.9 119.1v-.2M218.4 114.9h-.5M219 106.4h.4M219 106.1h.4M219 108.5h.4M219 108.1h.4"/>
<path d="M219 114h.4M219 115.1h.4M219 114.7h.4M219 114.8h.4M219 114.2h.4M219 113.8h.4M219 108.7h.4M219 108.3h.4M219 106.3h.4M219 106.6h.4M219.1 101.3h.3M219.1 101h.3"/>
<path d="M219.1 101v.3M219.1 100.2h.3M219.1 104h.3M219.1 106.4h.3M219.1 106.4v-.3M219.1 106.1h.3M219.1 105.9h.3M219.1 105h.3M219.1 104.7h.3M219.1 104.6v-.3M219.1 104.6h.3M219.1 106.6v-.2"/>
<path d="M219.1 106.6h.3M219.1 106.9v-.3M219.1 104.9h.3M219.1 104.8h.3M219.1 106.9h.3M219.1 108.2h.3M219.1 108.5v-.3M219.1 108h.3M219.1 106.3h.1M219.1 105.4h.3M219.1 107.9h.3M219.1 104.6v-.1"/>
<path d="M219.1 106.8h.3M219.1 109.5h.3M219.1 109.8v-.3M219.1 104.5h.3M219.1 108.7h.3M219.1 109.8h.3M219.1 109.1h.3M219.1 109h.3M219.1 107.7h.3M219.1 110.5v-.3M219.1 110.2h.3M219.1 110.2v-.4"/>
<path d="M219.1 110.5h.3M219.1 107.4h.3M219.1 108.4h.3M219.1 111h.3M219.1 111v-.5M219.1 111.3v-.3M219.1 108.1h.3M219.1 110.4h.3M219.1 111.3h.3M219.1 108.8h.3M219.1 110.1h.3M219.1 112.2v-.2"/>
<path d="M219.1 112h.3M219.1 109.4h.3M219.1 109.2h.3M219.1 109.9h.3M219.1 112.2h.3M219.1 110.8h.3M219.1 113.7h.3M219.1 113h.3M219.1 113.9h.3M219.1 114v-.1M219.1 111.7h.3M219.1 113.1h.3"/>
<path d="M219.1 111.5h.3M219.1 114.2v-.1M219.1 113.9h.1M219.1 114.2h.3M219.1 114.4v-.2M219.1 112.3h.3M219.1 114.4h.3M219.1 113.1v-.1M219.1 115.5v-.1M219.1 115.4h.3M219.1 114.5h.3M219.1 115.5h.3"/>
<path d="M219.1 114.7h.3M219.1 112.6h.3M219.1 112.5h.3M219.1 115h.3M219.1 112.8h.3M219.1 112.9h.3M219.1 114.1h.3M219.1 116.1h.3M219.1 116.7h.3M219.1 114.3h.3M219.1 115.1h.3M219.1 113.2h.3"/>
<path d="M219.1 113.8h.3M219.1 111.4h.3M219.1 114.8h.3M219.1 113.5h.3M219.1 113.3h.3M219.1 111.9h.3M219.1 112.7h.3M219.1 110.3h.3M219.1 110.9h.3M219.1 109.7h.3M219.1 111.8h.3M219.1 111.1h.3"/>
<path d="M219.1 107.1h.3M219.1 106.3v-.3M219.1 106.3h.3M219.1 108.5h.3M219.1 107.5h.3M219.1 106h.3M219.1 105.7h.3M219.1 105.6h.3M219.1 107h.3M219.1 105.1h.3M219.1 107.8h.3M219.1 107.2h.3"/>
<path d="M219.1 107.6h.3M219.1 116.2h.3M219.1 115.2h.3M219.4 113.7v.2M219.4 104.3h-.3M219.4 104.7h-.4M219.4 106.2h-.3M219.4 106.6h-.4M219.4 110h-.4M219.4 113.1h-.4M219.4 112.2h-.4M219.4 109.2h-.3"/>
<path d="M219.4 109.6h-.4M219.4 104.9h-.4M219.4 109.7h-.4M219.4 112.7h-.4M219.4 112.8h-.4M219.4 111.8h-.4M219.4 104.4h-.4"/>
</g>
<path d="M213.4 84.8v1.8M213.4 94.8v1.7M214.1 92.3l.5 1.7M217.9 93.5v-1.8M217.9 89.7v-1.8" fill="none" stroke="#000" stroke-width=".21" stroke-dasharray="1.3 .6" stroke-dashoffset=".9"/>
<g fill="none" stroke="#000" stroke-width=".21" stroke-dasharray="1.3 .6" stroke-dashoffset=".6">
<path d="M212.9 75.2l.2-.3 .8-.2M212.9 62.4l.2 .3 .8 .1M216.9 74.7l.6 .1 .4 .4M216.9 69a.95 .95 0 0 1 .9 .7M216.9 62.8l.6-.1 .4-.3M217.9 65.9v-1.2M211.4 89.6h2M211.4 84.9h2M211.4 96.7h2M213.4 94.8v1.2M213.4 84.7h-2M213.4 96.5h-2"/>
<path d="M213.4 91.8h-2M213.4 85.4v1.2M219.1 92.1v4M213.9 106.7l-.6-.1-.4-.4M213.9 112.3a.95 .95 0 0 1-1-.6M213.9 118.6l-.6 .1-.4 .2M217.9 106.2l-.2 .3-.8 .2M217.9 116.7v-1.3M217.9 118.9l-.2-.2-.8-.1M219.1 108.2v-1.2M219.1 115.5v1.2"/>
</g>
<path d="M211.4 67.4a1 1 0 0 1 1-1M211.4 64a1 1 0 0 1 1-1M212.9 70a.94 .94 0 0 1 1-1M218.4 66.4a1 1 0 0 1 1 1M218.4 63a1 1 0 0 1 1 1M219.1 79.7v-1.6M213.4 88.9v3.6M212.4 114.9a1 1 0 0 1-1-1M212.4 118.4a1 1 0 0 1-1-1M217.9 111.4a.94 .94 0 0 1-1 .9M219.4 113.9a1 1 0 0 1-1 1M219.4 117.4a1 1 0 0 1-1 1" fill="none" stroke="#000" stroke-width=".21" stroke-dasharray="1.3 .6" stroke-dashoffset=".8"/>
<g font-size="7.8" fill="#00f">
<text x="239.4" y="163.9">www.cxsw3d.com</text>
<text x="15.8" y="199.3">Surface Treatment: None</text>
</g>
<g font-size="7.2" fill="#191924">
<text x="74.1" y="11">1</text>
<text x="133.4" y="11.2">2</text>
<text x="193.7" y="11.3">3</text>
<text x="249.4" y="11.3">4</text>
<text x="4.8" y="70.9">b</text>
<text x="4.9" y="156.5">a</text>
</g>
<text font-size="5.6" fill="#191924" x="219.8" y="171.8">深圳市创想三维科技有限公司</text>
<g font-size="4.1" fill="#00f">
<text x="114.4" y="50.2">59.91</text>
<text x="214.7" y="50.2">8</text>
<text x="232.3" y="77.8">2</text>
<text x="147.5" y="108.1">M4</text>
</g>
<text font-size="3.9" fill="#191924" x="277.2" y="193">A</text>
<g font-size="3.5" fill="#191924">
<text x="247" y="185.2">ABS</text>
<text x="206.5" y="197.7">Hand Twisted Nut</text>
</g>
<g font-size="3.4" fill="#191924">
<text x="183.6" y="22">A</text>
<text x="183.8" y="27">B</text>
</g>
<g font-size="2.1" fill="#191924">
<text x="158.9" y="169.5">APPROVALS</text>
<text x="185" y="169.5">DATE</text>
<text x="156.7" y="174.2">DRAWN</text>
<text x="156.7" y="179.7">CHECKED</text>
<text x="228" y="175.4">SHENZHEN CREALITY 3D TECHNOLOGY CO ., LTD</text>
<text x="156.8" y="185.4">ISSUED</text>
<text x="198.2" y="180.4">PART NAME</text>
<text x="238" y="180.4">MATERIAL</text>
<text x="197.8" y="191">DRAWING NO.</text>
<text x="239.7" y="191">SIZE</text>
<text x="246.3" y="191">SCALE</text>
<text x="262.4" y="191">REV.</text>
<text x="162.4" y="195.6">General Tolerance Reference</text>
<text x="240.5" y="194.1">A4</text>
<text x="250.3" y="194.3">1:1</text>
<text x="169.8" y="200.2">GB/T 1804-m</text>
<text x="239.8" y="200.2">UNIT:</text>
<text x="251.6" y="200.2">MM</text>
<text x="262.9" y="200.2">SHEET 1 0F 1</text>
</g>
<g font-size="1.8" fill="#191924">
<text x="181.1" y="16.3">REV.</text>
<text x="193.1" y="16.3">DATE</text>
<text x="214.3" y="16.3">REVISION ORIGINOR</text>
<text x="257.5" y="16.3">SIGN</text>
<text x="275.1" y="16.3">ISSUED</text>
</g>
</svg>
